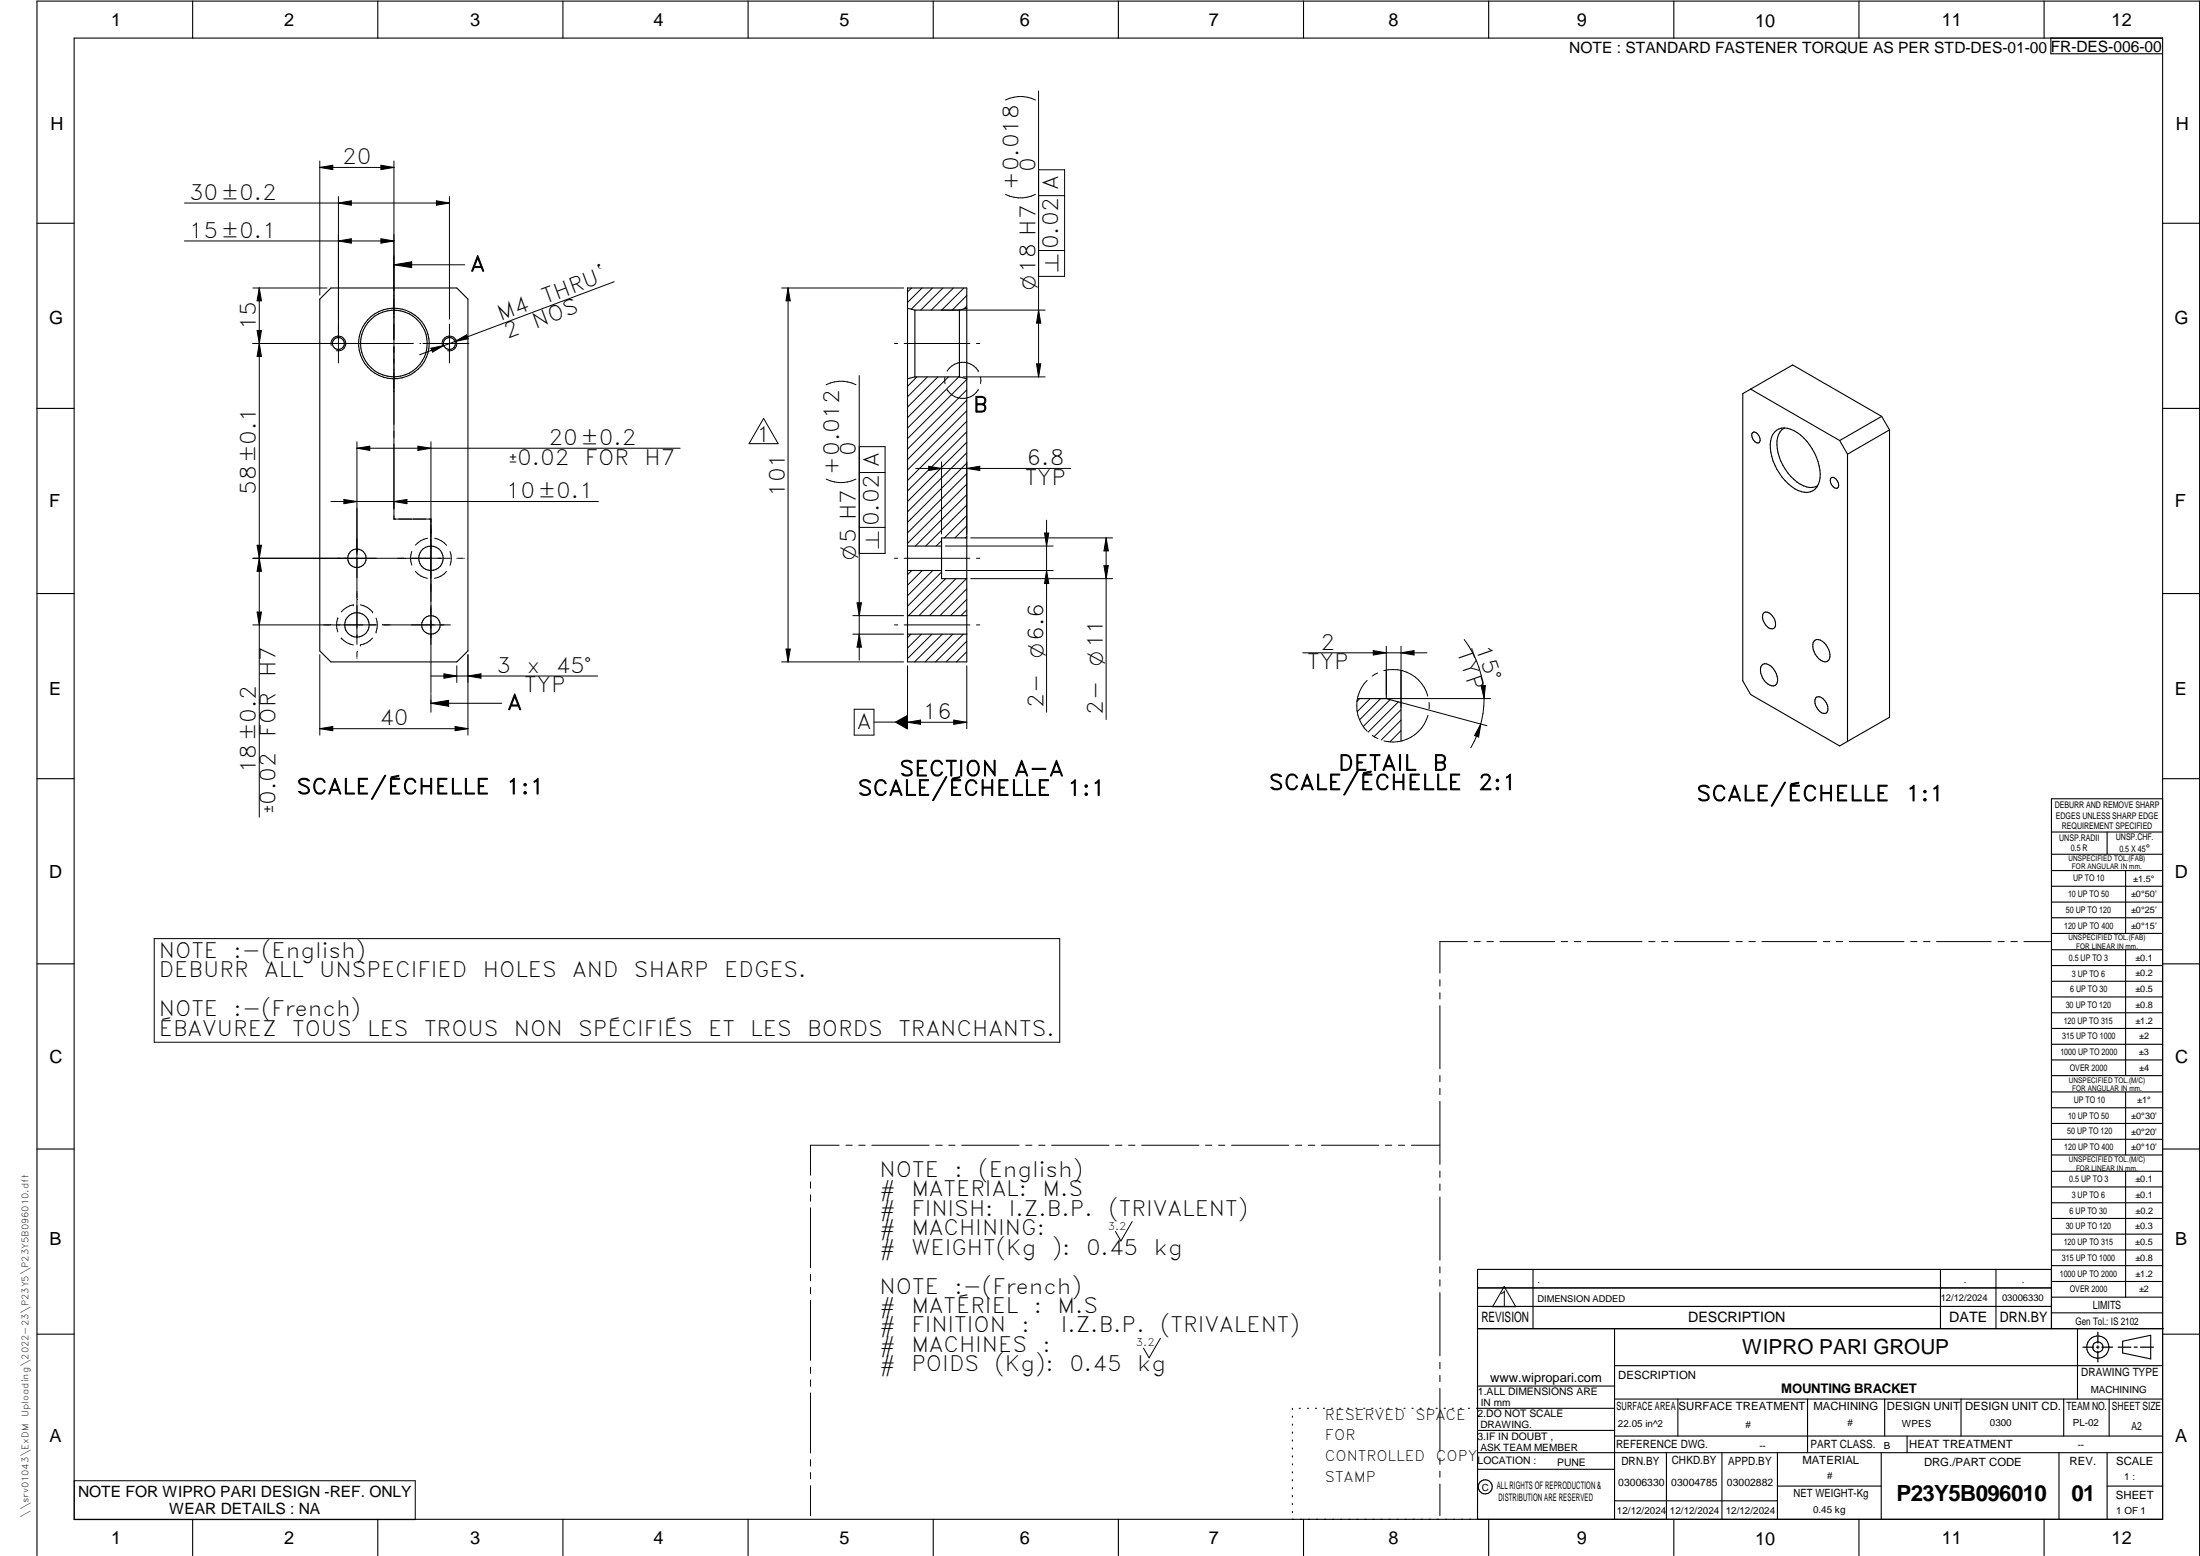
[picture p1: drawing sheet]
<svg xmlns="http://www.w3.org/2000/svg" width="594mm" height="420mm" viewBox="0 0 594 420" stroke-linecap="round" stroke-linejoin="round" font-family="sans-serif">
<g fill="none" stroke="#000" stroke-width=".3">
<path d="M20 10.3h564v400h-564zM52 .3v10M102 .3v10M152 .3v10M202 .3v10M252 .3v10M302 .3v10M352 .3v10M402 .3v10M452 .3v10M502 .3v10M552 .3v10"/>
<path d="M553.8 10.3v4.2h30.2M10 60.3h10M245.1 77.8h16v100.9h-16zM584 60.3h10M86.4 80.8l3-3h34l3 3v95l-3 2.9h-34l-3-2.9zM245.1 83.2l2 .5M247.1 83.7h12M247.1 83.7v18.1M259.1 83.7v18.1M261.1 83.2l-2 .5M10 110.3h10M247.1 101.8h12"/>
<path d="M247.1 101.8l-2 .5M259.1 101.8l2 .5M472.7 105.1l11.4-6.5 24 13.8M472.7 105.1l-2.1 1.2v77.6l2.1 3.6 24.1 13.9 2.1-1.2M472.7 105.1l24.1 13.9M473.2 116.8a1.43 1.43 0 0 1 1.9 1.2 .9 .9 0 0 1 .2 1.1 .9 .9 0 0 1-1 .4l-.4-.2a2.08 2.08 0 0 1-.7-2.5zM479.2 116.7a3.9 3.9 0 0 1 5.2-.4 14.7 14.7 0 0 1 7.1 12.7 3.9 3.9 0 0 1-5.9 3.5 14.2 14.2 0 0 1-7.5-13.5l.3-.9zM481.9 115.6a4.9 4.9 0 0 0-2 5.6 13.8 13.8 0 0 0 7.1 10 3.9 3.9 0 0 0 3.8-.1M496.8 119l2.1 3.6M508.1 112.4l-11.3 6.6M508.1 112.4l2.1 3.7M510.2 116.1v77.6l-11.3 6.5"/>
<path d="M510.2 116.1l-11.3 6.5M584 110.3h10M494.4 129.1a1.43 1.43 0 0 1 2 1.2 1.04 1.04 0 0 1-.5 1.6 2.07 2.07 0 0 1-1.5-2.8zM498.9 122.6v77.6M245.1 147.4h9.1M245.1 154.1h9.1M261.1 145.2h-6.9v11.1h6.9M10 160.3h10M245.1 166.2h16M245.1 171.2h16M476 179.4a3.3 3.3 0 0 1 3.7 2.5 2.51 2.51 0 0 1-.4 3.2 3.3 3.3 0 0 1-3.6-2.6l-.2-.6a2.47 2.47 0 0 1 .5-2.5zM476.2 165.6a1.6 1.6 0 0 1 2.4 .7 2.6 2.6 0 0 1 .4 3.4 2.91 2.91 0 0 1-3.1-3.2z"/>
<path d="M489.9 173.1a1.9 1.9 0 0 1 2.7 .5 4.2 4.2 0 0 1 1.2 4.7 1.84 1.84 0 0 1-2.7-.5 4.1 4.1 0 0 1-1.2-4.7zM584 160.3h10M366.6 188.6h7.7M374.3 181v7.6M374.3 188.6l4 1.1M378.3 181.1v19M490.3 188.5a1.6 1.6 0 0 1 2.4 .6 2.6 2.6 0 0 1 .4 3.5 2.91 2.91 0 0 1-3-3.2zM10 210.3h10M584 215.7h-30v143.1M584 210.3h10M554 224.7h30M554 230.7h30"/>
<path d="M554 235.1h30M554 239.3h30M569 224.7v6M574 235.1v17M554 243.6h30M554 247.8h30M554 252.1h30M554 256.5h30M574 256.5v33.9M10 260.3h10M554 260.7h30M554 265h30"/>
<path d="M554 269.2h30M554 273.5h30M554 277.7h30M584 260.3h10M554 282h30M554 286.2h30M554 290.4h30M554 294.9h30M554 299.1h30M574 294.9v17M10 310.3h10M554 303.4h30"/>
<path d="M554 307.6h30M554 311.9h30M554 316.3h30M574 316.3v34M584 310.3h10M554 320.5h30M554 324.8h30M554 329h30M554 333.2h30M554 337.5h30M399 358.8h185.2M399 352.8h155"/>
<path d="M399 347.8h155M414 342.8v16M436 358.8v51.5M524 342.8v16M539 342.8v16M554 341.8h30M554 346h30M554 350.3h30M554 354.5h30M554 342.8h-155v67.5M561 358.8v19M10 360.3h10"/>
<path d="M399 374.3h37M436 377.8h148M453.1 377.8v10M488.1 377.8v14.5M508.9 377.8v10M529.5 377.8v10M557.3 377.8v10M569.5 377.8v10M573.2 362.2l7.6-1.6v6.3l-7.6-1.6zM584 368.8h-148M584 360.3h10M349 380.3v.3"/>
<path d="M349 382.4v.3M349 384.6v.3M349 386.7v.3M349 388.8v.3M349 391v.3M349 393.1v.3M349 395.3v.3M349 397.4v.3M349 399.5v.3M350.9 380.3h.2M353.1 380.3h.2M355.2 380.3h.3"/>
<path d="M357.4 380.3h.3M359.6 380.3h.3M361.7 380.3h.3M363.9 380.3h.3M366.1 380.3h.3M368.3 380.3h.2M370.4 380.3h.3M372.6 380.3h.3M374.8 380.3h.3M376.9 380.3h.4M379.1 380.3h.3M381.3 380.3h.3"/>
<path d="M383.4 380.3h.4M385.6 380.3h.3M387.8 380.3h.3M390 380.3h.3M392.2 380.3h.3M394.3 380.3h.3M396.5 380.3h.3M398.7 380.3h37.3M399 396.7h37M399 392.3h185M399 386.2h37M436 387.8h148"/>
<path d="M450 392.3v18M465 392.3v18M480 392.3v18M508 392.3v18M515 387.8v4.5M556 392.3v18M569 392.3v18M52 410.3v9.7M102 410.3v9.7M152 410.3v9.7M202 410.3v9.7M252 410.3v9.7"/>
<path d="M302 410.3v9.7M349 401.7v.3M349 403.8v.4M349 406v.3M349 408.1v.3M352 410.3v9.7M402 410.3v9.7M436 405.3h44M452 410.3v9.7M480 401.3h28M502 410.3v9.7M552 410.3v9.7"/>
<path d="M569 401.3h15M10 420v-419.7h584v419.7"/>
<circle cx="91.4" cy="92.8" r="1.62"/>
<circle cx="106.3" cy="92.7" r="9"/>
<circle cx="106.4" cy="92.7" r="9.5"/>
<circle cx="121.4" cy="92.7" r="1.61"/>
<circle cx="96.4" cy="150.7" r="2.5"/>
<circle cx="116.4" cy="150.7" r="3.3"/>
<circle cx="96.4" cy="168.7" r="3.3"/>
<circle cx="116.4" cy="168.7" r="2.49"/>
<circle cx="566.5" cy="363.7" r="1.39"/>
<circle cx="566.5" cy="363.8" r="3"/>
<circle cx="401.1" cy="401.5" r="1.9"/>
</g>
<g fill="none" stroke="#000" stroke-width=".27">
<path d="M271.5 27a9.1 9.1 0 0 1 8.1 0M280.5 24.6v77.2M49.8 54.8h71.6M86.4 45.2l3.5-.6v1.2zM86.4 43.5v36.2M86.4 45.2h20M91.4 53.1v44.9M91.4 54.8l3.5-.6v1.2zM102.9 44.6l3.5 .6-3.5 .6zM106.4 43.5v96.7h10M117.8 54.2l3.6 .6-3.6 .6zM121.4 53.1v33.1"/>
<path d="M279.6 52.5a9.1 9.1 0 0 1-8.1 0M280.5 52.8h7M280.5 45.8h7v28.8h-7M49.8 65.1h56.6M68.3 77.8h20M70 77.8v142.8M70 77.8l.6 3.4h-1.2zM91.4 65.1l3.5-.6v1.2zM102.9 64.5l3.5 .6-3.5 .6zM106.4 71.5h19.1M106.4 71.5l4.8-.8v1.6zM165.9 76.1l-43 16.1"/>
<path d="M211.1 77.8h32.9M212.8 77.8v100.9M212.8 77.8l.6 3.4h-1.1zM246.2 77.8l-1.1 1M249 77.8l-3.9 3.9M251.8 77.8l-5.7 5.7M254.6 77.8l-6 5.9M257.5 77.8l-6 5.9M260.3 77.8l-6 5.9M261.1 79.8l-4 3.9M280.5 67.6h7M68.3 92.8h43.3"/>
<path d="M69.4 89.2h1.2l-1.2 7.1h1.2zM89.4 93.3a2 2 0 0 1 1.8-2.5 2 2 0 0 1 2.2 2.2 2 2 0 0 1-2.6 1.7M113.4 92.8h.2M114.2 92.8h12.4M116.4 94l3.4-.7-3 1.8zM119.5 93.3a2 2 0 0 1 1.8-2.5 2 2 0 0 1 2.1 2.2 2 2 0 0 1-2.5 1.7M121.4 87.5v10.5M122.9 92.2l3.1-1.8 .4 1.1zM122.9 92.2l-9.6 3.6M241.5 92.8h.9M244.2 92.8h17.7M254.1 83.7h28.1"/>
<path d="M261.1 82.6l-.8 .8M263.7 92.8h.9M279.9 98.3h1.1l-.5 3.5zM280.5 83.7l.5 3.5h-1.1zM96.4 119.3v54.7M116.4 119.3v67.9M206.2 113l3.9 6.8h-7.8zM231.1 103.9a9 9 0 0 0-8 0M232 101.4v76.9M247.6 101.8l-2.5 2.5M250.4 101.8l-5.3 5.3M253.3 101.8l-8.2 8.1"/>
<path d="M255.1 101.9l.1 1.7M255.8 105.3h.1M256.1 101.8l-11 11M258.9 101.8l-13.8 13.8M260.1 101.8h22.1M261.1 102.4l-16 16M261.1 105.3l-16 16M261.1 108.1l-16 16M261.1 110.9l-16 16M261.1 113.7l-16 16.1M261.1 116.6l-16 16M261.1 119.4l-16 16"/>
<path d="M264.2 100.1h.1M264.2 105.2a4.9 4.9 0 0 1-8.4 .1M264.2 100.1a4.9 4.9 0 0 0-8.4 .1M264.8 101.9v1.6M89.4 135.4h72.2M92.9 134.9l3.5 .5-3.5 .6zM96.4 121l3.5-.5v1.1zM96.4 121h87.3M106.4 135.4l3.5-.5v1.1zM112.9 120.5l3.5 .5-3.5 .6zM231.1 129.4a9 9 0 0 1-8 0M232 127.6h7"/>
<path d="M232 120.6h7v28.8h-7M247.3 126.5h41.8M250.8 125.9l3.4 .6-3.4 .5zM254.2 124.7v19.5M261.1 139.2l-6.1 6M261.1 136.4l-11.1 11M261.1 133.6l-13.9 13.8M261.1 130.7l-16 16M261.1 127.9l-16 16M261.1 122.3l-16 15.9M261.1 125.1l-16 16M261.1 124.7v19.5"/>
<path d="M261.1 126.5l3.5-.6v1.1zM69.4 147.2h1.2l-1.2 7.1h1.2zM111.2 148.9a5.3 5.3 0 0 0 0 3.7M112.2 154.3a5.2 5.2 0 0 0 3.2 1.9M115.4 145.3a5.7 5.7 0 0 0-3.2 1.9M117.4 145.3a5.9 5.9 0 0 1 3.2 1.9M120.6 154.3a5.2 5.2 0 0 1-3.3 1.9M121.5 148.9a5.3 5.3 0 0 1 0 3.8M121.6 150.7h-53.3M123.4 150.7h.1M123.6 150.7h1.4M125.3 150.7h.1"/>
<path d="M232 142.4h7M241.5 150.7h.9M244.2 150.7h17.7M246.2 154.1l-1.1 1.1M249 154.1l-3.9 3.9M251.9 154.1l-6.8 6.8M254.2 146l-1.4 1.4M254.2 154.5l-9.1 9.2M255.3 147.4h29.1M255.3 154.1h29.1M255.3 156.3l-10 9.9M258.1 156.3l-9.9 9.9"/>
<path d="M261 156.3l-10 9.9M261.1 144.9l-.4 .3M261.1 142l-3.3 3.2M261.1 159l-7.3 7.2M262.1 145.2h38.3M262.1 156.3h38.3M263.7 150.7h.9M282.1 143.9h1.1l-.6 3.5zM282.6 154.1l.6 3.5h-1.1zM282.6 140.5v51.8M298.1 152.7h1.2l-.6 3.6zM298.7 145.2l.6 3.6h-1.2z"/>
<path d="M298.7 145.2v49.1M68.3 168.7h33.3M69.4 165.3h1.2l-.6 3.4zM86.4 176.8v21.7M91.2 166.9a5.4 5.4 0 0 0 0 3.7M91.2 166.9h.1M92.2 172.3h.1M92.2 172.3a5.5 5.5 0 0 0 3.2 1.9M95.4 163.3a5.9 5.9 0 0 0-3.2 1.9M95.4 163.3h.1M96.4 176v1.4M96.4 177.7v.1"/>
<path d="M97.3 174.2h.1M97.3 163.3a5.5 5.5 0 0 1 3.3 1.9M100.6 165.2h.1M100.6 172.3a5.2 5.2 0 0 1-3.3 1.9M101.6 170.6h.1M101.6 166.9a5.4 5.4 0 0 1 0 3.7M103.3 168.7h18.3M123.4 179.8v4.5M126.4 176.8v21.7M211.1 178.7h32.9M212.3 175.3h1.1l-.6 3.4zM230.3 171.2h13.7"/>
<path d="M230.3 166.2h13.7M231.4 162.8h1.2l-.6 3.4zM232 171.2l.6 3.6h-1.2zM241.5 168.7h.9M244.2 168.7h17.7M245.1 179.8v17M246 171.2l-.9 1M248.8 171.2l-3.7 3.8M251.7 171.2l-6.6 6.6M254.5 171.2l-7.5 7.5M257.3 171.2l-7.5 7.5M260.1 171.2l-7.5 7.5"/>
<path d="M261.1 164.7l-1.6 1.5M261.1 161.8l-4.4 4.4M261.1 176l-2.8 2.7M261.1 173.1l-5.6 5.6M261.1 179.8v17M263.7 168.7h.9M351.8 176.3h33.5M370.8 175.7l3.5 .6-3.5 .6zM374.3 174.5v13.1M378.3 176.3l3.5-.6v1.2zM378.3 174.5v16.6M395.4 172.7a26.6 26.6 0 0 1 5.4 15.9"/>
<path d="M86.4 196.8l3.5-.6v1.1zM86.4 196.8h40M116.4 182.5h45M116.4 187.5v4.8M116.4 189.9l4.8-.8v1.6zM116.4 189.9h19.1M119.9 181.9l3.5 .6-3.5 .6zM122.9 196.2l3.5 .6-3.5 .5zM126.4 182.5l3.5-.6v1.2zM230.7 191.5h5.3v7h-5.3zM236 195h9.1M245.1 195l3.5-.6v1.2z"/>
<path d="M245.1 195h16M257.5 194.4l3.6 .6-3.6 .6zM367.2 188.6l-.8 .8M369.2 183.7a9.8 9.8 0 0 0 0 13.7M370 188.6l-3.5 3.6M370.6 198.6l1.5 .8M371.3 188.6h31.2M372 181.7l-1.5 .9M372.8 188.6l-5.6 5.8M373.7 181.1a9.7 9.7 0 0 1 11.9 6.9M375.4 188.9l-7.3 7.3M377.6 189.5l-8.2 8.2"/>
<path d="M378.3 197.3l-3 3M378.3 191.6l-7.3 7.3M378.3 194.5l-5.3 5.3M378.4 189.7l23.1 6.3M385.6 193.2a9.9 9.9 0 0 1-11.9 6.9M385.9 189.7v1.7M399.9 195.5l-.6 3.5-1.1-.4zM400 185.2l1.1-.1-.3 3.5zM400.8 188.6a26.4 26.4 0 0 1-3.6 13.3M41.6 253.4h244.6v28h-244.6zM396.2 254.3h-7.4v8.5M398.1 254.3h1.6"/>
<path d="M401.5 254.3h1.8M405 254.3h14.8M421.6 254.3h1.7M425.1 254.3h1.7M428.6 254.3h14.8M445.2 254.3h1.7M448.7 254.3h1.7M452.2 254.3h14.8M468.8 254.3h1.7M472.3 254.3h1.7M475.8 254.3h14.8M492.4 254.3h1.7"/>
<path d="M495.8 254.3h1.8M499.4 254.3h14.7M516 254.3h1.6M519.4 254.3h1.8M522.9 254.3h14.8M539.5 254.3h1.7M543 254.3h1.7M546.5 254.3h7.4M388.8 264.5v1.8M388.8 268.1v1.6M388.8 271.6v17M388.8 290.4v1.7"/>
<path d="M388.8 293.9v1.7M388.8 297.4v17M218.9 319.2v1.6M226.6 309.2h-7.7v8.1M228.4 309.2h1.7M231.9 309.2h1.7M235.4 309.2h15.5M252.7 309.2h1.7M256.2 309.2h1.7M259.7 309.2h15.5M277 309.2h1.7M280.5 309.2h1.7"/>
<path d="M284 309.2h15.5M301.2 309.2h1.8M304.8 309.2h1.7M308.3 309.2h15.5M325.5 309.2h1.7M329.1 309.2h1.6M332.6 309.2h15.4M349.8 309.2h1.7M353.3 309.2h1.7M356.8 309.2h15.5M374.1 309.2h1.7M377.6 309.2h1.7"/>
<path d="M381.1 309.2h7.7M388.8 316.2v1.7M388.8 319.7v1.7M218.9 322.6v1.8M218.9 326.1v16.2M305.7 329.9l-3 5.2-1.5-2.6M388.8 323.2v17.1M218.9 344.1v1.8M218.9 347.6v1.7M218.9 351.2v16.1M388.8 342.1v1.6M388.8 345.6v1.7"/>
<path d="M388.8 349v17.1M406.2 347.4l3.1 5.4h-6.3zM218.9 369.1v1.7M218.9 372.6v1.8M218.9 376.1v16.2M313.3 361.4l-3 5.2-1.5-2.6M388.8 367.9v1.7M388.8 371.4v1.7M388.8 374.9v17M20.1 399.8h92v10.5h-92zM218.9 394.1v1.8M218.9 397.6v1.7"/>
<path d="M388.8 393.7v1.7M388.8 397.2v1.7M218.9 401.2v8.1M388.8 400.7v8.6"/>
</g>
<path d="M566.5 359.7v3M562.5 363.8h2.9M566.1 363.8h.7M566.5 363.4v.7M566.5 364.9v2.8M567.6 363.8h2.9M572 363.8h3.4M576.3 363.8h.8M578 363.8h3.5" fill="none" stroke="#000" stroke-width=".34"/>
<g fill="#000">
<path d="M86.4 45.2l3.5-.6v1.2zM91.4 54.8l3.5-.6v1.2zM102.9 44.6l3.5 .6-3.5 .6zM117.8 54.2l3.6 .6-3.6 .6zM91.4 65.1l3.5-.6v1.2zM102.9 64.5l3.5 .6-3.5 .6zM106.4 71.5l4.8-.8v1.6zM70 77.8l.6 3.4h-1.2zM69.4 89.2h1.2l-.6 3.6zM70 92.8l.6 3.5h-1.2zM116.4 94l3.4-.7-3 1.8zM122.9 92.2l3.1-1.8 .4 1.1z"/>
<path d="M212.8 77.8l.6 3.4h-1.1zM280.5 83.7l.5 3.5h-1.1zM279.9 98.3h1.1l-.5 3.5zM92.9 134.9l3.5 .5-3.5 .6zM96.4 121l3.5-.5v1.1zM106.4 135.4l3.5-.5v1.1zM112.9 120.5l3.5 .5-3.5 .6zM250.8 125.9l3.4 .6-3.4 .5zM261.1 126.5l3.5-.6v1.1zM69.4 147.2h1.2l-.6 3.5zM70 150.7l.6 3.6h-1.2zM282.1 143.9h1.1l-.6 3.5z"/>
<path d="M282.6 154.1l.6 3.5h-1.1zM298.7 145.2l.6 3.6h-1.2zM298.1 152.7h1.2l-.6 3.6zM69.4 165.3h1.2l-.6 3.4zM212.3 175.3h1.1l-.6 3.4zM232 171.2l.6 3.6h-1.2zM231.4 162.8h1.2l-.6 3.4zM370.8 175.7l3.5 .6-3.5 .6zM378.3 176.3l3.5-.6v1.2zM86.4 196.8l3.5-.6v1.1zM119.9 181.9l3.5 .6-3.5 .6zM116.4 189.9l4.8-.8v1.6z"/>
<path d="M122.9 196.2l3.5 .6-3.5 .5zM126.4 182.5l3.5-.6v1.2zM241.5 195l3.6-2v4zM245.1 195l3.5-.6v1.2zM257.5 194.4l3.6 .6-3.6 .6zM399.9 195.5l-.6 3.5-1.1-.4zM400 185.2l1.1-.1-.3 3.5z"/>
</g>
<g font-size="6">
<text x="512.1" y="405.2">P23Y5B096010</text>
<text x="559.4" y="405.2">01</text>
</g>
<g font-size="5.7">
<text x="92.4" y="44.3">20</text>
<text x="279.6" y="46.3" transform="rotate(-90 279.6 46.3)">0</text>
<text x="51" y="53.9">30±0.2</text>
<text x="275" y="51.3" transform="rotate(-90 275 51.3)">+0.018</text>
<text x="51" y="64.2">15±0.1</text>
<text x="285.7" y="67.3" transform="rotate(-90 285.7 67.3)">0.02 A</text>
<text x="127" y="73.2">A</text>
<text x="147.2" y="82.2" transform="rotate(-20 147.2 82.2)">THRU`</text>
<text x="69.1" y="89.2" transform="rotate(-90 69.1 89.2)">15</text>
<text x="135.1" y="86.7" transform="rotate(-20 135.1 86.7)">M4</text>
<text x="144.6" y="88.7" transform="rotate(-20 144.6 88.7)">NOS</text>
<text x="137" y="91.6" transform="rotate(-20 137 91.6)">2</text>
<text x="262.8" y="111.3">B</text>
<text x="204.2" y="119.3">1</text>
<text x="148.1" y="120.2">20±0.2</text>
<text x="157.9" y="125.4">FOR</text>
<text x="174.1" y="125.4">H7</text>
<text x="231.1" y="123.2" transform="rotate(-90 231.1 123.2)">0</text>
<text x="277.2" y="125.6">6.8</text>
<text x="226.6" y="128.1" transform="rotate(-90 226.6 128.1)">+0.012</text>
<text x="276.7" y="130.9">TYP</text>
<text x="69.1" y="133.6" transform="rotate(-90 69.1 133.6)">58±0.1</text>
<text x="136.6" y="134.6">10±0.1</text>
<text x="212" y="134.2" transform="rotate(-90 212 134.2)">101</text>
<text x="237.3" y="142.1" transform="rotate(-90 237.3 142.1)">0.02 A</text>
<text x="356.6" y="175.4">2</text>
<text x="393.4" y="176.2" transform="rotate(71 393.4 176.2)">TYP</text>
<text x="398.5" y="174.9" transform="rotate(71 398.5 174.9)">15°</text>
<text x="74.4" y="182.8" transform="rotate(-90 74.4 182.8)">H7</text>
<text x="134.1" y="181.7">3</text>
<text x="142.3" y="181.7">x</text>
<text x="150.1" y="181.7">45°</text>
<text x="353" y="180.6">TYP</text>
<text x="137" y="191.6">A</text>
<text x="141.6" y="186.9">TYP</text>
<text x="281.8" y="191.1" transform="rotate(-90 281.8 191.1)">2-</text>
<text x="102.4" y="195.9">40</text>
<text x="231.3" y="196.8">A</text>
<text x="249.1" y="194.1">16</text>
<text x="297.8" y="193.1" transform="rotate(-90 297.8 193.1)">2-</text>
<text x="74.4" y="199" transform="rotate(-90 74.4 199)">FOR</text>
<text x="69.1" y="208.8" transform="rotate(-90 69.1 208.8)">18±0.2</text>
<text x="242.9" y="209.5">SECTION</text>
<text x="273.9" y="209.5">A-A</text>
<text x="361.4" y="208">DETAIL</text>
<text x="386.9" y="208">B</text>
<text x="80.1" y="214.4">SCALE/ÉCHELLE</text>
<text x="136.6" y="214.4">1:1</text>
<text x="231.6" y="214.8">SCALE/ÉCHELLE</text>
<text x="288.1" y="214.8">1:1</text>
<text x="342.6" y="213.3">SCALE/ÉCHELLE</text>
<text x="399.2" y="213.3">2:1</text>
<text x="458.1" y="216.3">SCALE/ÉCHELLE</text>
<text x="514.6" y="216.3">1:1</text>
<text x="42.9" y="258.7">NOTE</text>
<text x="42.9" y="263.9">DEBURR</text>
<text x="63.1" y="258.7">:-(English)</text>
<text x="71.3" y="263.9">ALL</text>
<text x="86.2" y="263.9">UNSPECIFIED</text>
<text x="130.4" y="263.9">HOLES</text>
<text x="154.5" y="263.9">AND</text>
<text x="171.2" y="263.9">SHARP</text>
<text x="195.6" y="263.9">EDGES.</text>
<text x="42.9" y="274.4">NOTE</text>
<text x="63.1" y="274.4">:-(French)</text>
<text x="42.9" y="279.7">ÉBAVUREZ</text>
<text x="78.9" y="279.7">TOUS</text>
<text x="99.2" y="279.7">LES</text>
<text x="114.5" y="279.7">TROUS</text>
<text x="138.8" y="279.7">NON</text>
<text x="156.1" y="279.7">SPÉCIFIÉS</text>
<text x="191.2" y="279.7">ET</text>
<text x="202.6" y="279.7">LES</text>
<text x="218" y="279.7">BORDS</text>
<text x="242.6" y="279.7">TRANCHANTS.</text>
<text x="237.5" y="317.8">NOTE</text>
<text x="257.7" y="317.8">:</text>
<text x="264.1" y="317.8">(English)</text>
<text x="237.5" y="323">#</text>
<text x="246.1" y="323">MATERIAL:</text>
<text x="281.5" y="323">M.S</text>
<text x="237.5" y="328.3">#</text>
<text x="246.1" y="328.3">FINISH:</text>
<text x="272.4" y="328.3">I.Z.B.P.</text>
<text x="299.3" y="328.3">(TRIVALENT)</text>
<text x="237.5" y="333.5">#</text>
<text x="246.1" y="333.5">MACHINING:</text>
<text x="237.5" y="338.8">#</text>
<text x="246.1" y="338.8">WEIGHT(Kg</text>
<text x="284" y="338.8">):</text>
<text x="293.3" y="338.8">0.45</text>
<text x="311.6" y="338.8">kg</text>
<text x="237.5" y="349.3">NOTE</text>
<text x="257.7" y="349.3">:-(French)</text>
<text x="404.2" y="352.8">1</text>
<text x="237.5" y="354.5">#</text>
<text x="237.5" y="359.8">#</text>
<text x="246.1" y="359.8">FINITION</text>
<text x="246.1" y="354.5">MATÉRIEL</text>
<text x="275.8" y="359.8">:</text>
<text x="279.2" y="354.5">:</text>
<text x="285.6" y="354.5">M.S</text>
<text x="286.4" y="359.8">I.Z.B.P.</text>
<text x="313.3" y="359.8">(TRIVALENT)</text>
<text x="237.5" y="365">#</text>
<text x="246.1" y="365">MACHINES</text>
<text x="281.5" y="365">:</text>
<text x="237.5" y="370.3">#</text>
<text x="246.1" y="370.3">POIDS</text>
<text x="268.5" y="370.3">(Kg):</text>
<text x="288.8" y="370.3">0.45</text>
<text x="307.1" y="370.3">kg</text>
</g>
<text font-size="5.6" x="470.5" y="365.5">WIPRO PARI GROUP</text>
<g font-size="5.4">
<text x="285.7" y="73.6" transform="rotate(-90 285.7 73.6)">n</text>
<text x="279.6" y="78.4" transform="rotate(-90 279.6 78.4)">O18 H7</text>
<text x="137.5" y="125.4">u0.02</text>
<text x="237.3" y="148.3" transform="rotate(-90 237.3 148.3)">n</text>
<text x="231.1" y="151.3" transform="rotate(-90 231.1 151.3)">O5 H7</text>
<text x="281.8" y="177.8" transform="rotate(-90 281.8 177.8)">O6.6</text>
<text x="297.8" y="179.8" transform="rotate(-90 297.8 179.8)">O11</text>
<text x="74.4" y="219.4" transform="rotate(-90 74.4 219.4)">u0.02</text>
</g>
<g font-size="4.9">
<text x="30" y="6.9">1</text>
<text x="76.7" y="6.9">2</text>
<text x="127" y="6.9">3</text>
<text x="176.5" y="6.9">4</text>
<text x="226.7" y="6.9">5</text>
<text x="275.4" y="6.9">6</text>
<text x="326.4" y="6.9">7</text>
<text x="375" y="6.9">8</text>
<text x="425.8" y="6.9">9</text>
<text x="473.9" y="7.3">10</text>
<text x="524.3" y="6.9">11</text>
<text x="570.2" y="6.9">12</text>
<text x="13.6" y="35.1">H</text>
<text x="587.6" y="35.1">H</text>
<text x="13.2" y="87.5">G</text>
<text x="587.2" y="87.5">G</text>
<text x="13.2" y="137">F</text>
<text x="587.2" y="137">F</text>
<text x="13.2" y="187.6">E</text>
<text x="587.2" y="187.6">E</text>
<text x="13.2" y="237">D</text>
<text x="587.2" y="237">D</text>
<text x="13.4" y="287.1">C</text>
<text x="587.4" y="287.1">C</text>
<text x="13.4" y="336.2">B</text>
<text x="587.4" y="336.2">B</text>
<text x="13.4" y="389.3">A</text>
<text x="587.4" y="389.3">A</text>
<text x="30" y="416.9">1</text>
<text x="76.7" y="416.9">2</text>
<text x="127" y="416.9">3</text>
<text x="176.5" y="416.9">4</text>
<text x="226.7" y="416.9">5</text>
<text x="275.4" y="416.9">6</text>
<text x="326.4" y="416.9">7</text>
<text x="375" y="416.9">8</text>
<text x="425.8" y="416.9">9</text>
<text x="473.9" y="417.3">10</text>
<text x="524.3" y="416.9">11</text>
<text x="570.2" y="416.9">12</text>
</g>
<g font-size="4.2">
<text x="423.7" y="14.3">NOTE : STANDARD FASTENER TORQUE AS PER STD-DES-01-00</text>
<text x="553.8" y="14">FR-DES-006-00</text>
<text x="21.1" y="404.3">NOTE FOR WIPRO PARI DESIGN -REF. ONLY</text>
<text x="45.7" y="408.8">WEAR DETAILS : NA</text>
</g>
<g font-size="3.9">
<text x="400" y="357.1">REVISION</text>
<text x="455.9" y="357.1">DESCRIPTION</text>
<text x="526.4" y="357.1">DATE</text>
<text x="540" y="357.1">DRN.BY</text>
<text x="357.8" y="383.3">RESERVED</text>
<text x="382.3" y="383.3">SPACE</text>
<text x="357.8" y="388.9">FOR</text>
<text x="357.8" y="394.5">CONTROLLED</text>
<text x="387.8" y="394.5">COPY</text>
<text x="357.8" y="400">STAMP</text>
</g>
<text font-size="3.6" x="481" y="376.1">MOUNTING BRACKET</text>
<text font-size="3.5" x="402.4" y="373.3">www.wipropari.com</text>
<g font-size="3.1">
<text x="565.1" y="353.5">LIMITS</text>
<text x="562" y="371.7">DRAWING TYPE</text>
<text x="437" y="372.3">DESCRIPTION</text>
<text x="436.5" y="380.8">SURFACE AREA</text>
<text x="453.3" y="380.8">SURFACE TREATMENT</text>
<text x="489.7" y="380.8">MACHINING</text>
<text x="509.5" y="380.8">DESIGN UNIT</text>
<text x="530.6" y="380.8">DESIGN UNIT CD.</text>
<text x="558" y="380.6">TEAM NO.</text>
<text x="570.3" y="380.7">SHEET SIZE</text>
<text x="575.6" y="386.1">A2</text>
<text x="436.4" y="391.1">REFERENCE DWG.</text>
<text x="437.8" y="395.5">DRN.BY</text>
<text x="451.4" y="395.4">CHKD.BY</text>
<text x="466.6" y="395.5">APPD.BY</text>
<text x="486.7" y="395.4">MATERIAL</text>
<text x="488.9" y="390.9">PART CLASS.</text>
<text x="515.6" y="390.9">HEAT TREATMENT</text>
<text x="519.6" y="395.9">DRG./PART CODE</text>
<text x="558.9" y="395.5">REV.</text>
<text x="571.4" y="395.6">SCALE</text>
<text x="484.3" y="404.2">NET WEIGHT-Kg</text>
<text x="571.4" y="404.7">SHEET</text>
</g>
<text font-size="3" x="579.5" y="230.1">°</text>
<g font-size="2.8">
<text x="299.1" y="332.1">3.2</text>
<text x="560.4" y="357.7">Gen Tol.: IS 2102</text>
<text x="306.7" y="363.6">3.2</text>
<text x="399.1" y="376.6">1.ALL DIMENSIONS ARE</text>
<text x="399" y="382.7">2.DO NOT SCALE</text>
<text x="399" y="388.7">3.IF IN DOUBT ,</text>
<text x="399" y="395.4">LOCATION :</text>
<text x="420.5" y="396">PUNE</text>
<text x="404.2" y="402">ALL RIGHTS OF REPRODUCTION &amp;</text>
<text x="437" y="401.2">03006330</text>
<text x="451.3" y="401.2">03004785</text>
<text x="466.3" y="401.2">03002882</text>
<text x="404.7" y="405.4">DISTRIBUTION ARE RESERVED</text>
</g>
<g font-size="2.7">
<text x="564.6" y="376.2">MACHINING</text>
<text x="399.9" y="379.7">IN mm</text>
<text x="399.7" y="385.7">DRAWING.</text>
<text x="436.9" y="385.4">22.05 in^2</text>
<text x="471.4" y="385.5">#</text>
<text x="498.9" y="385">#</text>
<text x="513.6" y="385.3">WPES</text>
<text x="537.3" y="385.1">0300</text>
<text x="559.7" y="385.1">PL-02</text>
<text x="399.7" y="391.8">ASK TEAM MEMBER</text>
<text x="475.1" y="391.2">--</text>
<text x="508.7" y="391.2">B</text>
<text x="561.1" y="391.1">--</text>
<text x="493.4" y="399.5">#</text>
<text x="573.6" y="399.7">1 :</text>
<text x="400.1" y="402.5">C</text>
<text x="436.6" y="408.7">12/12/2024</text>
<text x="450.9" y="408.8">12/12/2024</text>
<text x="466" y="408.9">12/12/2024</text>
<text x="489.6" y="408.5">0.45 kg</text>
<text x="571.4" y="408.7">1 OF 1</text>
</g>
<g font-size="2.5">
<text x="554.9" y="218.3">DEBURR AND REMOVE SHARP</text>
<text x="555.2" y="221">EDGES UNLESS SHARP EDGE</text>
<text x="556.1" y="227.1">UNSP.RADII</text>
<text x="556.8" y="223.8">REQUIREMENT SPECIFIED</text>
<text x="571.4" y="226.9">UNSP.CHF.</text>
<text x="559.2" y="229.9">0.5 R</text>
<text x="572.3" y="230.1">0.5 X 45</text>
<text x="559.8" y="238">UP TO 10</text>
<text x="576.1" y="238.1">±1.5°</text>
<text x="558.5" y="242.2">10 UP TO 50</text>
<text x="575.5" y="242.3">±0°50'</text>
<text x="557.4" y="250.7">120 UP TO 400</text>
<text x="557.9" y="246.5">50 UP TO 120</text>
<text x="575.5" y="250.7">±0°15'</text>
<text x="575.5" y="246.5">±0°25'</text>
<text x="558.7" y="259.4">0.5 UP TO 3</text>
<text x="559.5" y="263.7">3 UP TO 6</text>
<text x="576.6" y="263.6">±0.2</text>
<text x="576.6" y="259.4">±0.1</text>
<text x="559" y="267.9">6 UP TO 30</text>
<text x="576.6" y="267.9">±0.5</text>
<text x="557.8" y="272.2">30 UP TO 120</text>
<text x="576.6" y="272.2">±0.8</text>
<text x="556.9" y="280.7">315 UP TO 1000</text>
<text x="557.3" y="276.4">120 UP TO 315</text>
<text x="576.6" y="276.4">±1.2</text>
<text x="577.7" y="280.7">±2</text>
<text x="556.4" y="284.9">1000 UP TO 2000</text>
<text x="577.6" y="284.9">±3</text>
<text x="558.9" y="289.2">OVER 2000</text>
<text x="577.7" y="289.3">±4</text>
<text x="560" y="297.9">UP TO 10</text>
<text x="577.1" y="297.9">±1°</text>
<text x="558.5" y="302.1">10 UP TO 50</text>
<text x="575.5" y="302.1">±0°30'</text>
<text x="557.4" y="310.6">120 UP TO 400</text>
<text x="558.2" y="306.3">50 UP TO 120</text>
<text x="575.5" y="310.6">±0°10'</text>
<text x="575.5" y="306.4">±0°20'</text>
<text x="558.8" y="319.2">0.5 UP TO 3</text>
<text x="559.4" y="323.4">3 UP TO 6</text>
<text x="576.6" y="319.2">±0.1</text>
<text x="576.6" y="323.5">±0.1</text>
<text x="558.9" y="327.7">6 UP TO 30</text>
<text x="576.7" y="327.7">±0.2</text>
<text x="557.8" y="332">30 UP TO 120</text>
<text x="576.6" y="332">±0.3</text>
<text x="556.8" y="340.5">315 UP TO 1000</text>
<text x="557.3" y="336.3">120 UP TO 315</text>
<text x="576.6" y="336.3">±0.5</text>
<text x="576.6" y="340.5">±0.8</text>
<text x="415.2" y="346.4">.</text>
<text x="530.3" y="346.5">.</text>
<text x="545.9" y="346.4">.</text>
<text x="556.2" y="344.7">1000 UP TO 2000</text>
<text x="576.6" y="344.7">±1.2</text>
<text x="415.2" y="351.5">DIMENSION ADDED</text>
<text x="524.1" y="351.3">12/12/2024</text>
<text x="540.6" y="351.4">03006330</text>
<text x="558.9" y="349">OVER 2000</text>
<text x="577.6" y="349">±2</text>
</g>
<g font-size="2.4">
<text x="7.7" y="382.7" transform="rotate(-90 7.7 382.7)">Uploading\2022-23\P23Y5\P23Y5B096010.dft</text>
<text x="7.7" y="409.8" transform="rotate(-90 7.7 409.8)">\\srv01043\ExDM</text>
</g>
<g font-size="2.1">
<text x="558.5" y="232.4">UNSPECIFIED TOL.(FAB)</text>
<text x="559.5" y="234.7">FOR ANGULAR IN mm.</text>
<text x="558.6" y="253.9">UNSPECIFIED TOL.(FAB)</text>
<text x="560.7" y="256.3">FOR LINEAR IN mm.</text>
<text x="558.7" y="292.3">UNSPECIFIED TOL.(M/C)</text>
<text x="559.6" y="294.7">FOR ANGULAR IN mm.</text>
<text x="558.7" y="313.7">UNSPECIFIED TOL.(M/C)</text>
<text x="560.6" y="316.1">FOR LINEAR IN mm.</text>
</g>
</svg>
